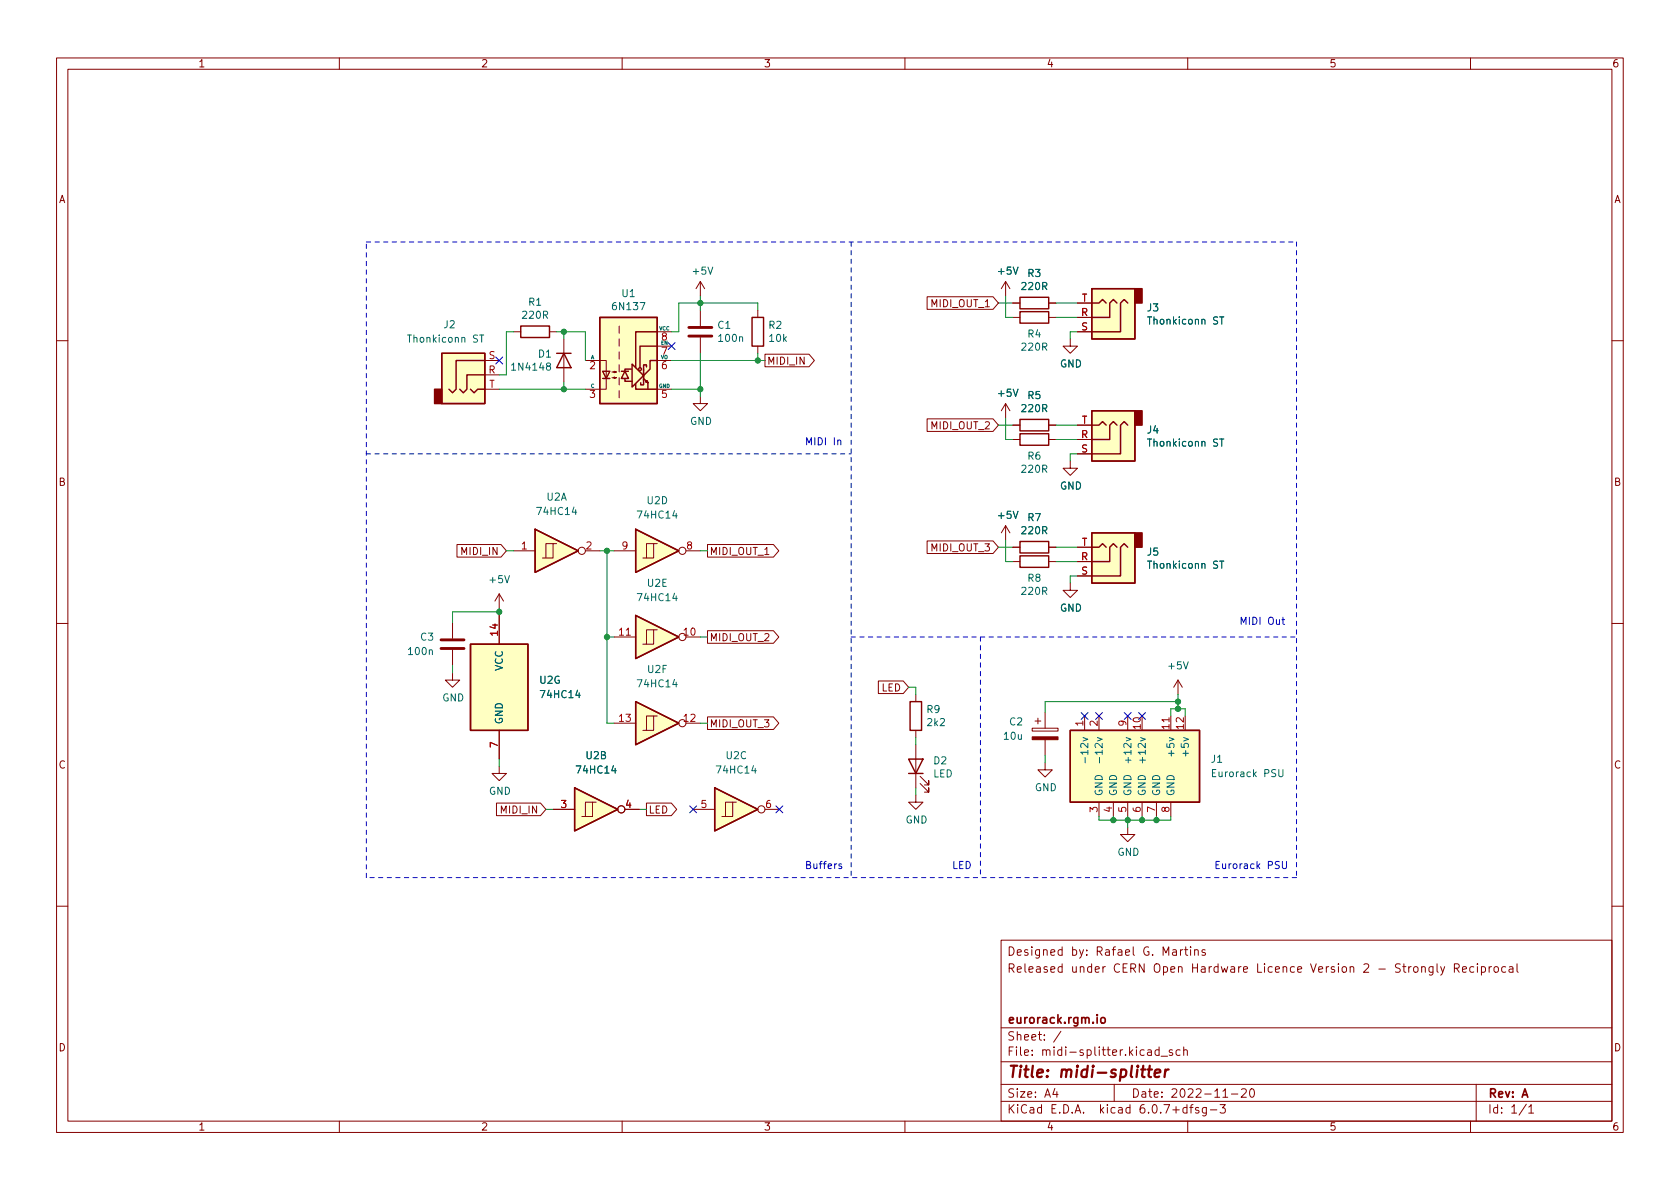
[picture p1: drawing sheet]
<svg xmlns="http://www.w3.org/2000/svg" width="297mm" height="210mm" viewBox="0 0 297 210" stroke-linecap="round" stroke-linejoin="round" font-family="sans-serif">
<g fill="none" stroke="#840000" stroke-width=".18">
<path d="M10 10.2h277v190.1h-277zM12 12.2h273v186.1h-273zM60 10.2v2M110 10.2v2M160 10.2v2M210 10.2v2M260 10.2v2M90.8 58.7h1.3M97.2 58.7h1.2M99.7 59.9v7.7M109.5 57.7v1.2M109.5 59.9v1.3"/>
<path d="M116.2 58.7h2.5M123.8 49.8l-.7 1.2M123.8 49.8v2.5M123.8 54.9v2.8M123.8 59.7v2.8M123.8 49.8l.8 1.2M134 54.9v1.2M163.9 52.5h11.7l.9 1.1-.9 1.1h-11.7zM177.8 49.8l-.8 1.2M177.8 49.8v2.5M177.8 49.8l.8 1.2M179.1 56.1h1.2"/>
<path d="M179.1 53.6h1.2M185.4 56.1h1.3M185.4 53.6h1.3M189.2 59.9v1.3h1.3l-1.3 1.3-1.2-1.3h1.2M190.5 56.1h2.5M190.5 53.6h2.5M190.5 58.7h2.5M10 60.2h2M85.7 66.3h2.6M85.7 63.7h2.6M85.7 68.8h2.6M103.5 63.7h3.7v5.1h-3.7"/>
<path d="M108.2 66.8h.8l-.4 .1v-.2l.4 .1M108.2 65.8h.8l-.4 .1v-.2l.4 .1M109.5 62.2v1.3M109.5 64.5v1.3M109.5 66.8v1.3M109.5 69.1v1.3M116.2 63.7h2.5M116.2 68.8h2.5M116.2 61.2h2.5M123.8 70.1v1.3h1.3l-1.3 1.2-1.2-1.2h1.2M134 61.2v1.3M135.3 62.6h7.7l1 1.1-1 1.2h-7.7z"/>
<path d="M163.9 74.1h11.7l.9 1.1-.9 1.1h-11.7zM177.8 71.4v2.5M177.8 71.4l-.8 1.2M177.8 71.4l.8 1.2M179.1 75.2h1.2M179.1 77.7h1.2M185.4 75.2h1.3M185.4 77.7h1.3M190.5 75.2h2.5M190.5 77.7h2.5M285 60.2h2M80.8 96.3h7.8l.9 1.1-.9 1.1h-7.8z"/>
<path d="M90.8 97.4h3.8M97.8 96.1h-1.3v2.6M98.4 96.1h-.6v2.6h-1.9M103.5 97.4h2.5M108.6 97.4h3.8M115.6 96.1h-1.3v2.6M116.2 96.1h-.6v2.6h-1.9M121.3 97.4h2.5M125.1 96.3h11.7l.9 1.1-.9 1.1h-11.7zM163.9 95.7h11.7l.9 1.1-.9 1.1h-11.7zM177.8 93v2.5M177.8 93l-.8 1.2"/>
<path d="M177.8 93l.8 1.2M179.1 99.3h1.2M179.1 96.8h1.2M185.4 99.3h1.3M185.4 96.8h1.3M189.2 81.5v1.3h1.3l-1.3 1.3-1.2-1.3h1.2M190.5 99.3h2.5M190.5 96.8h2.5M190.5 80.3h2.5M10 110.2h2M80 119v1.3h1.3l-1.3 1.2-1.3-1.2h1.3M80 110.1v2.8"/>
<path d="M80 114.9v2.8M88.3 105l-.8 1.3M88.3 105v2.6M88.3 108.8v5.1M88.3 105l.7 1.3M108.6 112.6h3.8M115.6 111.4h-1.3v2.5M116.2 111.4h-.6v2.5h-1.9M121.3 112.6h2.5M125.1 111.5h11.7l.9 1.1-.9 1.2h-11.7zM189.2 103.1v1.3h1.3l-1.3 1.3-1.2-1.3h1.2M190.5 101.8h2.5"/>
<path d="M285 110.2h2M88.3 135.5v1.3h1.2l-1.2 1.2-1.3-1.2h1.3M88.3 129.2v5M108.6 127.9h3.8M115.6 126.6h-1.3v2.6M116.2 126.6h-.6v2.6h-1.9M121.3 127.9h2.5M125.1 126.8h11.7l.9 1.1-.9 1.1h-11.7zM155.3 120.4h4.4l1 1.1-1 1.1h-4.4zM161.9 122.8v1.3M161.9 129.2v1.2M161.9 131.7v7.6"/>
<path d="M162.7 138.6l1.5 1.5v-.8v.8h-.8M162.7 137.3l1.5 1.5v-.8v.8h-.8M182.5 128.8h4.6v.5h-4.6zM183 127.5h1M183.5 127v1M184.8 134.9v1.2h1.3l-1.3 1.3-1.3-1.3h1.3M184.8 126v2.8M184.8 130.8v2.8M191.8 126.6v2.6M194.3 126.6v2.6M199.4 126.6v2.6M207 126.6v2.6"/>
<path d="M208.3 120.3l-.8 1.2M208.3 120.3v2.5M208.3 120.3l.7 1.2M87.8 142h7.8l.9 1.1-.9 1.1h-7.8zM97.8 143.1h3.8M104.8 141.9h-1.3v2.5M105.4 141.9h-.6v2.5h-1.9M110.5 143.1h2.5M114.3 142h4.4l1 1.1-1 1.1h-4.4zM122.6 143.1h3.8M129.5 141.9h-1.2v2.5M130.2 141.9h-.7v2.5h-1.9"/>
<path d="M135.3 143.1h2.5M161.9 140.6v1.3h1.3l-1.3 1.2-1.2-1.2h1.2M194.3 141.9v2.5M196.8 141.9v2.5M199.4 146.3v1.3h1.3l-1.3 1.2-1.3-1.2h1.3M199.4 141.9v2.5M201.9 141.9v2.5M204.5 141.9v2.5M207 141.9v2.5M10 160.2h2M177 166.3h108v32h-108zM207.4 168h.5l.1 .9"/>
<path d="M208 168.3l-.5 .1a.29 .29 0 0 0-.2 .2 .29 .29 0 0 0 .2 .3h.5M208.7 167.9v1M209.1 167.9l-.2 .1-.2 .2M209.4 167.9h.6M209.6 167.4v1.3l.4 .2M210.5 167.4v.2M210.5 167.9v1M211.2 168.1l.2-.2 .4 .1 .1 .9M211.2 167.9v1M213.1 168l-.4-.1-.2 .2 .1 .3 .5 .1v.4h-.6M253.4 170.9v1.2l-.3 .3h-.4M253.4 171l-.5-.1-.3 .3v.4l.2 .3h.6"/>
<path d="M254.1 170.4v1.3l.2 .2M254.7 170.9l.4 1M255.4 170.9l-.5 1.4-.2 .1M257.1 171.2l.8-.1 .1-.2-.1-.3-.2-.2h-.6v1.5M257.5 171.2l.5 .7M258.6 171.4l.7-.1-.1-.3-.4-.1-.2 .2 .1 .8h.5M260.6 171l-.5-.1-.2 .3v.4l.1 .3h.6M261.2 170.4v.2M261.2 170.9v1M261.9 171l.5-.1 .2 .3v.4l-.1 .3h-.6M261.9 170.9v1.5M263.3 170.9v1"/>
<path d="M263.7 170.9l-.3 .1-.1 .2M264.3 171l.4-.1 .2 .3v.4l-.2 .3h-.4l-.2-.3v-.4zM266.2 171l-.4-.1-.3 .3v.4l.2 .3h.5M266.9 171h.5l.1 .9M267.5 171.3l-.5 .1a.29 .29 0 0 0-.2 .2 .29 .29 0 0 0 .2 .3h.5M268.2 170.4v1.3l.2 .2M285 160.2h2M60 198.3v2M110 198.3v2M160 198.3v2M177 194.8h108M177 191.8h108"/>
<path d="M177 187.8h108M177 181.8h108M186.5 192.5l-.4 1h1M186.9 193v1M187.6 182.4l-1.3 1.9M197 191.8v3M204.9 185.7l-.4-.1-.3 .3v.4l.2 .3h.5M204.9 185.1v1.5M205.3 186.8h1.1M207.3 185.7l-.4-.1-.2 .2 .1 .3 .5 .1v.4h-.6M208.6 185.7l-.4-.1-.3 .3v.4l.2 .3h.5M209.3 185.8l.2-.2 .4 .1v.9"/>
<path d="M209.3 185.1v1.5M209.9 195.9l-.5-.1-.3 .3v.4l.2 .3h.6M209.9 195.3v1.5M210 198.3v2M210.4 195.8h.5M210.9 195.3l-.3 .2v1.3M211.9 195.9l-.3-.1-.2 .2v.3l.5 .1v.4h-.5M213.3 195.8v1.2l-.3 .3h-.4M213.3 195.9l-.4-.1-.3 .3v.4l.1 .3h.6M214 196.3h1.1M215.7 195.3h.9l-.5 .6 .5 .1v.7l-.2 .1h-.5l-.2-.1M216.2 194h.9"/>
<path d="M217.7 193.5h1.2M219.5 192.7l.6-.2 .2 .2 .1 .3-1 1h1M221.1 192.7l.2-.2a.81 .81 0 0 1 .6 .7 .81 .81 0 0 1-.3 .8h-.2a.81 .81 0 0 1-.3-1.3zM260 198.3v2M261 191.8v6.5M269.9 195.3l-1.3 1.9M270.3 195.8l.4-.5v1.5M270.3 196.8h.9"/>
<circle cx="102.9" cy="97.4" r=".63"/>
<circle cx="120.6" cy="97.4" r=".63"/>
<circle cx="120.6" cy="112.6" r=".63"/>
<circle cx="120.6" cy="127.9" r=".63"/>
<circle cx="109.9" cy="143.1" r=".63"/>
<circle cx="134.6" cy="143.1" r=".63"/>
</g>
<path d="M202.9 189.1h.8M203.3 188.5l-.2 1.7v.2l.4 .1M204.2 189.8l.9-.2v-.4l-.6-.1-.3 .3v1l.2 .1 .6-.1M206.1 189.1l-.2 1.4M206.6 189.1l-.4 .1-.2 .3" fill="none" stroke="#840000" stroke-width=".4"/>
<path d="M194.7 180.1l.2-.2 .4 .2 .1 .5-.1 .3h-.4l-.2-.1z" fill="none" stroke="#840000" stroke-width=".3"/>
<g fill="#ffffc2" stroke="#ffffc2" stroke-width=".18">
<path d="M193 94.2h7.7v8.9h-7.7z"/>
<path d="M189.2 129.2h22.9v12.7h-22.9z"/>
<path d="M78.1 62.5h7.6v8.9h-7.6z"/>
<path d="M193 72.6h7.7v8.9h-7.7z"/>
<path d="M193 51h7.7v8.9h-7.7z"/>
<path d="M106 56.1h10.2v15.3h-10.2z"/>
<path d="M94.6 93.6l7.6 3.8-7.6 3.8z"/>
<path d="M112.4 108.8l7.6 3.8-7.6 3.9z"/>
<path d="M112.4 93.6l7.6 3.8-7.6 3.8z"/>
<path d="M112.4 124.1l7.6 3.8-7.6 3.8z"/>
<path d="M101.6 139.3l7.6 3.8-7.6 3.8z"/>
<path d="M126.4 139.3l7.6 3.8-7.6 3.8z"/>
<path d="M83.2 113.9h10.1v15.3h-10.1z"/>
</g>
<g fill="none" stroke="#840000" stroke-width=".25">
<path d="M92.1 57.7h5.1v2h-5.1zM106 56.1h10.2v15.3h-10.2zM116.2 58.7h-3.8v6.3M133 56.1h2v5.1h-2zM180.3 55.1h5.1v2h-5.1zM180.3 52.6h5.1v2h-5.1zM193 51h7.7v8.9h-7.7zM193 53.6h1.3l.6-.6 .7 .6M197.5 53.6l-.7-.6-.6 .6v2.5h-3.2M199.4 53.6l-.6-.6-.7 .6v5.1h-5.1M78.1 62.5h7.6v8.9h-7.6zM83.2 68.8l.6 .7 .7-.7h1.2"/>
<path d="M85.7 66.3h-3.2v2.5l-.6 .7-.6-.7M85.7 63.7h-5.1v5.1l-.6 .7-.6-.7M98.4 62.5h2.6M99.7 62.5l1.3 2.5h-2.6zM106.6 65.7h1.2l-.6 1.2zM106.6 66.9h1.2M109.9 65.7h1.2M110.5 67.1v.3h1.3M110.5 65.7l.6 1.2h-1.2zM111.6 65.3h-1.1v.4M111.8 64.4l2 2-2 2zM112.4 67.8v1h3.8"/>
<path d="M113.8 67.1v1h-.5v-.4M113.8 66.9l.8 .8-.2-.4-.2 .3 .4 .1v1.1M113.8 65.4v1.9M114.3 64.9v-.4h-.5v1M116.2 61.2h-3v3.8M116.2 63.7h-1.3v1.6l-1 1M180.3 74.2h5.1v2h-5.1zM180.3 76.7h5.1v2h-5.1zM193 72.6h7.7v8.9h-7.7zM193 75.2h1.3l.6-.7 .7 .7M197.5 75.2l-.7-.7-.6 .7v2.5h-3.2M199.4 75.2l-.6-.7-.7 .7v5.1h-5.1"/>
<path d="M94.6 93.6l7.6 3.8-7.6 3.8zM112.4 93.6l7.6 3.8-7.6 3.8zM180.3 98.3h5.1v2h-5.1zM180.3 95.8h5.1v2h-5.1zM193 94.2h7.7v8.9h-7.7zM193 96.8h1.3l.6-.7 .7 .7M197.5 96.8l-.7-.7-.6 .7v2.5h-3.2M199.4 96.8l-.6-.7-.7 .7v5h-5.1M83.2 113.9h10.1v15.3h-10.1zM112.4 108.8l7.6 3.8-7.6 3.9zM101.6 139.3l7.6 3.8-7.6 3.8zM112.4 124.1l7.6 3.8-7.6 3.8z"/>
<path d="M126.4 139.3l7.6 3.8-7.6 3.8zM160.7 134.2h2.5l-1.3 2.6zM160.7 136.8h2.5M160.9 124.1h2v5.1h-2zM189.2 129.2h22.9v12.7h-22.9z"/>
<circle cx="113.2" cy="65.3" r=".25"/>
</g>
<g fill="#840000" stroke="#840000" stroke-width=".25">
<path d="M200.7 94.2h1.2v2.6h-1.2z"/>
<path d="M76.8 68.8h1.3v2.6h-1.3z"/>
<path d="M200.7 72.6h1.2v2.6h-1.2z"/>
<path d="M200.7 51h1.2v2.6h-1.2z"/>
</g>
<g fill="none" stroke="#006464" stroke-width=".18">
<path d="M84.8 59.2h.7M85.2 59.2v1.3M215.7 56h.7M216 56v1.3M215.7 77.6h.7M216 77.6v1.3M215.7 99.2h.7M216 99.2v1.3M191.9 133.9v1M194.4 133.9v1M199.5 133.9v1M202 133.9v1"/>
<path d="M226.1 136.1v1l.3 .2h.3l.1-.2v-1"/>
</g>
<path d="M182.5 130.3h4.6v.5h-4.6z" fill="#840000" stroke="#840000" stroke-width=".18"/>
<path d="M121.8 59.4h4.1M121.8 57.9h4.1M78 114.7h4M78 113.2h4" fill="none" stroke="#840000" stroke-width=".51"/>
<path d="M148.1 77.9l.2-.1 .3 .1 .1 .8M226.7 109.6h.4M226.8 109.1v1.1l.3 .2M148.8 152.8h-.3l-.2 .1 .1 .2 .4 .1v.3h-.5M226.7 152.3v1.1l.3 .2h.2l.3-.2v-1.1" fill="none" stroke="#0000c2" stroke-width=".18"/>
<path d="M64.8 42.8h164.4M150.5 42.8v112.4M229.2 42.8v112.4M64.8 80.3h85.7M150.5 112.6h78.7M173.4 112.6v42.6M64.8 155.2v-112.4M229.2 155.2h-164.4" fill="none" stroke="#0000c2" stroke-width=".18" stroke-dasharray=".8 .8"/>
<g fill="none" stroke="#009600" stroke-width=".18">
<path d="M90.8 58.7h-1.3v7.6h-1.2M98.4 58.7h5.1v5M99.7 58.7v1.2M123.8 52.3v2.6M134 54.9v-1.3h-14v5.1h-1.3M176.5 53.6h2.6M177.8 52.3v3.8h1.3M186.7 53.6h3.8M186.7 56.1h3.8M190.5 58.7h-1.3v1.2M88.3 68.8h15.2M99.7 67.6v1.2"/>
<path d="M118.7 68.8h5.1M118.7 63.7h16.6M123.8 62.5v7.6M134 62.5v1.2M176.5 75.2h2.6M177.8 73.9v3.8h1.3M186.7 77.7h3.8M186.7 75.2h3.8M89.5 97.4h1.3M106 97.4h2.6M107.3 97.4v30.5h1.3M123.8 97.4h1.3"/>
<path d="M176.5 96.8h2.6M177.8 95.5v3.8h1.3M186.7 96.8h3.8M186.7 99.3h3.8M190.5 80.3h-1.3v1.2M80 117.7v1.3M88.3 107.6v1.2M88.3 108.2h-8.3v1.9M107.3 112.6h1.3M123.8 112.6h1.3M190.5 101.8h-1.3v1.3M88.3 134.2v1.3"/>
<path d="M123.8 127.9h1.3M160.7 121.5h1.2v1.3M161.9 130.4v1.3M161.9 139.3v1.3M184.8 133.6v1.3M207 126.6v-1.3h2.5v1.3M208.3 124.1h-23.5v1.9M208.3 122.8v2.5M96.5 143.1h1.3M113 143.1h1.3M194.3 144.4v.6h12.7v-.6M196.8 144.4v.6"/>
<path d="M199.4 144.4v1.9M201.9 144.4v.6M204.5 144.4v.6"/>
</g>
<g fill="none" stroke="#000084" stroke-width=".18">
<path d="M87.7 63.1l1.2 1.3M88.9 63.1l-1.2 1.3M118.1 60.6l1.3 1.2M119.4 60.6l-1.3 1.2M191.2 126l1.2 1.2M192.4 126l-1.2 1.2M193.7 126l1.2 1.2M194.9 126l-1.2 1.2M198.8 126l1.2 1.2M200 126l-1.2 1.2M201.3 126l1.2 1.2M202.5 126l-1.2 1.2"/>
<path d="M121.9 142.5l1.3 1.2M123.2 142.5l-1.3 1.2M137.2 142.5l1.2 1.2M138.4 142.5l-1.2 1.2"/>
</g>
<g fill="#009600" stroke="#009600" stroke-width=".18">
<circle cx="88.3" cy="108.2" r=".46"/>
<circle cx="107.3" cy="112.6" r=".46"/>
<circle cx="134" cy="63.7" r=".46"/>
<circle cx="123.8" cy="68.8" r=".46"/>
<circle cx="208.3" cy="125.3" r=".46"/>
<circle cx="208.3" cy="124.1" r=".46"/>
<circle cx="123.8" cy="53.6" r=".46"/>
<circle cx="107.3" cy="97.4" r=".46"/>
<circle cx="99.7" cy="58.7" r=".46"/>
<circle cx="99.7" cy="68.8" r=".46"/>
<circle cx="196.8" cy="145" r=".46"/>
<circle cx="199.4" cy="145" r=".46"/>
<circle cx="201.9" cy="145" r=".46"/>
<circle cx="204.5" cy="145" r=".46"/>
</g>
<text font-size="2.8" fill="#840000" x="178" y="190.6">Title: midi-splitter</text>
<g font-size="2.1" fill="#840000">
<text x="178" y="172">Released under CERN Open Hardware Licence Version 2 - Strongly Reciprocal</text>
<text x="178" y="169">Designed by: Rafael G. Martins</text>
<text x="178" y="184">Sheet: /</text>
<text x="178" y="181">eurorack.rgm.io</text>
<text x="178" y="186.7">File: midi-splitter.kicad_sch</text>
<text x="178" y="196.9">KiCad E.D.A. kicad 6.0.7+dfsg-3</text>
<text x="178" y="194.1">Size: A4</text>
<text x="200" y="194.1">Date: 2022-11-20</text>
<text x="263" y="194.1">Rev: A</text>
<text x="263" y="196.9">Id: 1/1</text>
</g>
<g font-size="1.8" fill="#840000">
<text x="35" y="11.9">1</text>
<text x="85" y="11.9">2</text>
<text x="135" y="11.9">3</text>
<text x="185" y="11.9">4</text>
<text x="235" y="11.9">5</text>
<text x="285" y="11.9">6</text>
<text x="10.3" y="35.9">A</text>
<text x="285.3" y="35.9">A</text>
<text x="164.8" y="54.3">MIDI_OUT_1</text>
<text x="135.6" y="64.5">MIDI_IN</text>
<text x="164.8" y="75.9">MIDI_OUT_2</text>
<text x="10.3" y="85.9">B</text>
<text x="285.3" y="85.9">B</text>
<text x="81.8" y="98.1">MIDI_IN</text>
<text x="125.4" y="98.1">MIDI_OUT_1</text>
<text x="164.8" y="97.5">MIDI_OUT_3</text>
<text x="125.4" y="113.4">MIDI_OUT_2</text>
<text x="155.8" y="122.3">LED</text>
<text x="125.4" y="128.6">MIDI_OUT_3</text>
<text x="10.3" y="135.9">C</text>
<text x="285.3" y="135.9">C</text>
<text x="88.8" y="143.8">MIDI_IN</text>
<text x="114.6" y="143.8">LED</text>
<text x="10.3" y="185.9">D</text>
<text x="285.3" y="185.9">D</text>
<text x="35" y="199.9">1</text>
<text x="85" y="199.9">2</text>
<text x="135" y="199.9">3</text>
<text x="185" y="199.9">4</text>
<text x="235" y="199.9">5</text>
<text x="285" y="199.9">6</text>
</g>
<g font-size="1.8" fill="#006464">
<text x="110" y="52.5">U1</text>
<text x="122.6" y="48.6">+5V</text>
<text x="176.6" y="48.6">+5V</text>
<text x="180.8" y="51.3">220R</text>
<text x="181.7" y="49">R3</text>
<text x="78.5" y="58">J2</text>
<text x="92.5" y="56.4">220R</text>
<text x="93.5" y="54">R1</text>
<text x="108.5" y="54.8">6N137</text>
<text x="126.9" y="58.1">C1</text>
<text x="136" y="58.1">R2</text>
<text x="181.7" y="59.7">R4</text>
<text x="202.9" y="55.1">J3</text>
<text x="203.2" y="57.4">Thonkiconn ST</text>
<text x="72.4" y="60.6">Thonkiconn ST</text>
<text x="90.8" y="65.5">1N4148</text>
<text x="95.2" y="63.2">D1</text>
<text x="127.2" y="60.4">100n</text>
<text x="136.1" y="60.4">10k</text>
<text x="180.8" y="62">220R</text>
<text x="187.4" y="65">GND</text>
<text x="176.6" y="70.1">+5V</text>
<text x="181.7" y="70.6">R5</text>
<text x="122" y="75.1">GND</text>
<text x="180.8" y="72.9">220R</text>
<text x="202.9" y="76.7">J4</text>
<text x="180.8" y="83.6">220R</text>
<text x="181.7" y="81.3">R6</text>
<text x="203.2" y="79">Thonkiconn ST</text>
<text x="96.7" y="88.5">U2A</text>
<text x="114.4" y="89.1">U2D</text>
<text x="187.4" y="86.6">GND</text>
<text x="95.2" y="91.1">74HC14</text>
<text x="113" y="91.7">74HC14</text>
<text x="176.6" y="91.7">+5V</text>
<text x="180.8" y="94.5">220R</text>
<text x="181.7" y="92.1">R7</text>
<text x="202.9" y="98.2">J5</text>
<text x="203.2" y="100.6">Thonkiconn ST</text>
<text x="86.7" y="103.1">+5V</text>
<text x="113" y="106.3">74HC14</text>
<text x="114.5" y="103.8">U2E</text>
<text x="180.8" y="105.2">220R</text>
<text x="181.7" y="102.9">R8</text>
<text x="74.4" y="113.3">C3</text>
<text x="187.4" y="108.1">GND</text>
<text x="72.4" y="115.8">100n</text>
<text x="88.9" y="118.7" transform="rotate(-90 88.9 118.7)">VCC</text>
<text x="114.5" y="119">U2F</text>
<text x="206.7" y="118.4">+5V</text>
<text x="78.2" y="124">GND</text>
<text x="95.4" y="120.9">U2G</text>
<text x="95.8" y="123.4">74HC14</text>
<text x="113" y="121.5">74HC14</text>
<text x="88.9" y="128.1" transform="rotate(-90 88.9 128.1)">GND</text>
<text x="163.9" y="126.1">R9</text>
<text x="164" y="128.4">2k2</text>
<text x="177.6" y="130.8">10u</text>
<text x="178.5" y="128.3">C2</text>
<text x="102.2" y="136.8">74HC14</text>
<text x="103.6" y="134.2">U2B</text>
<text x="126.9" y="136.8">74HC14</text>
<text x="128.4" y="134.2">U2C</text>
<text x="165" y="137.5">LED</text>
<text x="165.1" y="135.1">D2</text>
<text x="192.4" y="133.7" transform="rotate(-90 192.4 133.7)">-12v</text>
<text x="194.9" y="133.7" transform="rotate(-90 194.9 133.7)">-12v</text>
<text x="200" y="134.2" transform="rotate(-90 200 134.2)">+12v</text>
<text x="202.6" y="134.2" transform="rotate(-90 202.6 134.2)">+12v</text>
<text x="207.6" y="133.2" transform="rotate(-90 207.6 133.2)">+5v</text>
<text x="210.2" y="133.2" transform="rotate(-90 210.2 133.2)">+5v</text>
<text x="214.2" y="134.9">J1</text>
<text x="214.7" y="137.4">Eurorack PSU</text>
<text x="86.4" y="140.5">GND</text>
<text x="182.9" y="139.9">GND</text>
<text x="194.9" y="140.8" transform="rotate(-90 194.9 140.8)">GND</text>
<text x="197.5" y="140.8" transform="rotate(-90 197.5 140.8)">GND</text>
<text x="200" y="140.8" transform="rotate(-90 200 140.8)">GND</text>
<text x="202.6" y="140.8" transform="rotate(-90 202.6 140.8)">GND</text>
<text x="205.1" y="140.8" transform="rotate(-90 205.1 140.8)">GND</text>
<text x="207.6" y="140.8" transform="rotate(-90 207.6 140.8)">GND</text>
<text x="160.1" y="145.6">GND</text>
<text x="197.6" y="151.3">GND</text>
</g>
<g font-size="1.8" fill="#a90000">
<text x="191.2" y="53.3">T</text>
<text x="191.1" y="55.9">R</text>
<text x="191.2" y="58.4">S</text>
<text x="86.4" y="63.5">S</text>
<text x="104.3" y="65.3">2</text>
<text x="117" y="65.3">6</text>
<text x="117" y="62.7">7</text>
<text x="117" y="60.2">8</text>
<text x="86.4" y="66">R</text>
<text x="86.5" y="68.6">T</text>
<text x="104.3" y="70.4">3</text>
<text x="117" y="70.4">5</text>
<text x="191.1" y="77.5">R</text>
<text x="191.2" y="74.9">T</text>
<text x="191.2" y="80">S</text>
<text x="92.2" y="97.1">1</text>
<text x="103.6" y="97.1">2</text>
<text x="110" y="97.1">9</text>
<text x="121.4" y="97.1">8</text>
<text x="191.1" y="99.1">R</text>
<text x="191.2" y="101.6">S</text>
<text x="191.2" y="96.5">T</text>
<text x="88" y="112.4" transform="rotate(-90 88 112.4)">14</text>
<text x="109.5" y="112.4">11</text>
<text x="120.9" y="112.4">10</text>
<text x="109.5" y="127.6">13</text>
<text x="120.9" y="127.6">12</text>
<text x="191.5" y="128.4" transform="rotate(-90 191.5 128.4)">1</text>
<text x="194.1" y="128.4" transform="rotate(-90 194.1 128.4)">2</text>
<text x="199.1" y="128.4" transform="rotate(-90 199.1 128.4)">9</text>
<text x="201.7" y="128.9" transform="rotate(-90 201.7 128.9)">10</text>
<text x="206.8" y="128.9" transform="rotate(-90 206.8 128.9)">11</text>
<text x="209.3" y="128.9" transform="rotate(-90 209.3 128.9)">12</text>
<text x="88" y="132.2" transform="rotate(-90 88 132.2)">7</text>
<text x="99.2" y="142.9">3</text>
<text x="110.6" y="142.9">4</text>
<text x="124" y="142.9">5</text>
<text x="135.4" y="142.9">6</text>
<text x="194.1" y="143.6" transform="rotate(-90 194.1 143.6)">3</text>
<text x="196.6" y="143.6" transform="rotate(-90 196.6 143.6)">4</text>
<text x="199.1" y="143.6" transform="rotate(-90 199.1 143.6)">5</text>
<text x="201.7" y="143.6" transform="rotate(-90 201.7 143.6)">6</text>
<text x="204.2" y="143.6" transform="rotate(-90 204.2 143.6)">7</text>
<text x="206.8" y="143.6" transform="rotate(-90 206.8 143.6)">8</text>
</g>
<g font-size="1.8" fill="#0000c2">
<text x="142.2" y="78.7">MIDI In</text>
<text x="219.1" y="110.5">MIDI Out</text>
<text x="142.2" y="153.7">Buffers</text>
<text x="168.3" y="153.7">LED</text>
<text x="214.6" y="153.7">Eurorack PSU</text>
</g>
<g font-size=".9" fill="#006464">
<text x="116.5" y="58.4">VCC</text>
<text x="104.5" y="63.5">A</text>
<text x="116.8" y="63.5">VO</text>
<text x="116.9" y="61">EN</text>
<text x="104.5" y="68.6">C</text>
<text x="116.5" y="68.6">GND</text>
</g>
</svg>
